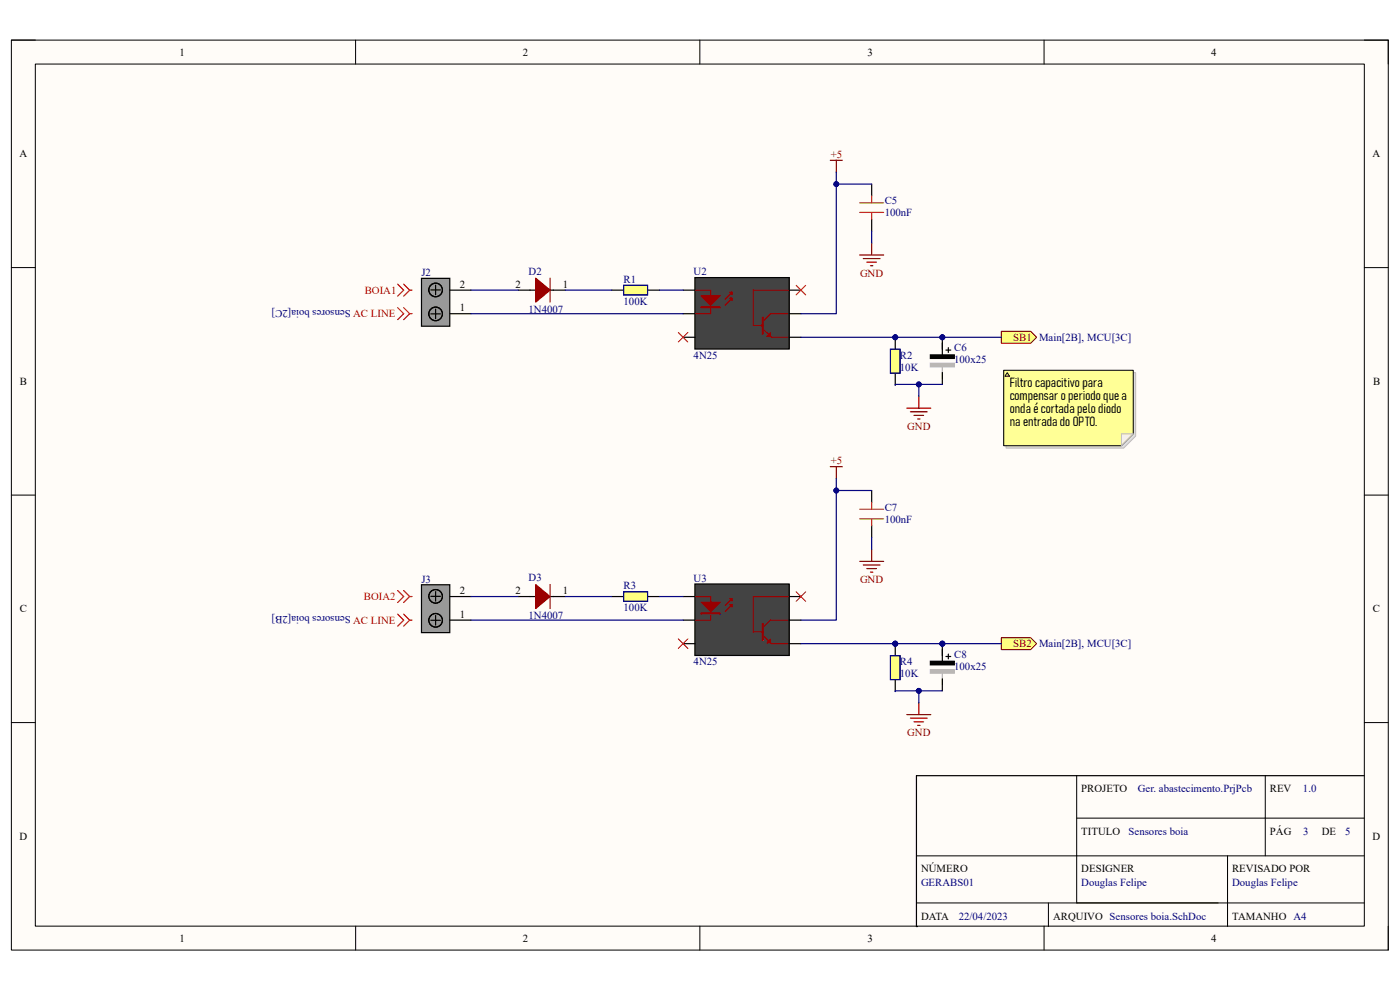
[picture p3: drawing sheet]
<svg xmlns="http://www.w3.org/2000/svg" width="297mm" height="210mm" viewBox="0 0 297 210" stroke-linecap="round" stroke-linejoin="round" font-family="sans-serif">
<path d="M2.4 8.5h292.1v193h-292.1z" fill-rule="evenodd" fill="#fffcf8"/>
<path d="M2.4 8.5h292.1v193h-292.1z" fill="none" stroke="#000" stroke-width=".21"/>
<path d="M7.5 13.6h281.9v182.9h-281.9z" fill-rule="evenodd" fill="#fffcf8"/>
<g fill="none" stroke="#000" stroke-width=".21">
<path d="M2.4 8.5h5.1M7.5 13.6h281.9v182.9h-281.9zM75.4 8.5v5.1M148.5 8.5v5.1M221.5 8.5v5.1M289.4 8.5h5.1v5.1M2.4 56.8h5.1M289.4 56.8h5.1M2.4 105h5.1M289.4 105h5.1M2.4 153.3h5.1M289.4 153.3h5.1"/>
<path d="M228.4 164.5v27M228.4 173.6h61M268.4 164.5v17.1M75.4 196.5v5M148.5 196.5v5M194.4 191.5h95M194.4 181.6h95M221.5 196.5v5M222.4 191.5v5.1M260.4 181.6v15M294.5 196.5v5"/>
</g>
<path d="M109.9 61.5h10M289.4 164.5h-95v32.1M194.4 196.6h.1" fill="none" stroke="#000" stroke-width=".25"/>
<path d="M113.6 59l3.1 2.5-3.1 2.6z" fill="#900"/>
<path d="M113.6 59l3.1 2.5-3.1 2.6zM116.7 59v5.1" fill="none" stroke="#980000" stroke-width=".25"/>
<path d="M109.9 126.6h10" fill="none" stroke="#000" stroke-width=".25"/>
<path d="M113.6 124l3.1 2.6-3.1 2.5z" fill="#900"/>
<path d="M113.6 124l3.1 2.6-3.1 2.5zM116.7 124v5.1" fill="none" stroke="#980000" stroke-width=".25"/>
<path d="M129.8 61.5h2.5M137.4 61.5h2.5" fill="none" stroke="#000" stroke-width=".25"/>
<path d="M132.3 60.5h5.1v2.1h-5.1z" fill-rule="evenodd" fill="#ffff80"/>
<path d="M132.3 60.5h5.1v2.1h-5.1z" fill="none" stroke="#04046c" stroke-width=".21"/>
<path d="M132.3 60.5h5.1v2.1h-5.1z" fill="none" stroke="#04046c" stroke-width=".25"/>
<path d="M129.8 126.6h2.5M137.4 126.6h2.5" fill="none" stroke="#000" stroke-width=".25"/>
<path d="M132.3 125.5h5.1v2.1h-5.1z" fill-rule="evenodd" fill="#ffff80"/>
<path d="M132.3 125.5h5.1v2.1h-5.1z" fill="none" stroke="#04046c" stroke-width=".21"/>
<path d="M132.3 125.5h5.1v2.1h-5.1z" fill="none" stroke="#04046c" stroke-width=".25"/>
<path d="M184.9 39.1v2.5M184.9 46.5v2.6M184.9 104.1v2.5M184.9 111.5v2.5" fill="none" stroke="#000" stroke-width=".25"/>
<path d="M182.4 43h5.1M182.4 45.1h5.1M184.9 41.6v1.4M184.9 45.1v1.4M182.4 108h5.1M182.4 110.1h5.1M184.9 106.6v1.4M184.9 110.1v1.4" fill="none" stroke="#b45f06" stroke-width=".25"/>
<circle cx="199.9" cy="136.5" r=".51" fill="#000080"/>
<circle cx="199.9" cy="136.5" r=".51" fill="none" stroke="#000080" stroke-width=".21"/>
<path d="M197.4 142.1h5.1v.7h-5.1z" fill-rule="evenodd" fill="#b7b7b7"/>
<path d="M197.4 142.1h5.1v.7h-5.1zM199.9 142.8v2.6" fill="none" stroke="#b7b7b7" stroke-width=".25"/>
<path d="M199.9 136.5v3.8M200.7 139.3h1M201.2 138.8v1M197.4 140.3h5.1v.7h-5.1zM199.9 144v2.5" fill="none" stroke="#000" stroke-width=".25"/>
<path d="M197.4 140.3h5.1v.7h-5.1z" fill-rule="evenodd" fill="#000"/>
<circle cx="199.9" cy="136.5" r=".51" fill="#000080"/>
<circle cx="199.9" cy="136.5" r=".51" fill="none" stroke="#000080" stroke-width=".21"/>
<circle cx="199.9" cy="71.6" r=".51" fill="#000080"/>
<circle cx="199.9" cy="71.6" r=".51" fill="none" stroke="#000080" stroke-width=".21"/>
<path d="M197.4 77.1h5.1v.7h-5.1z" fill-rule="evenodd" fill="#b7b7b7"/>
<path d="M197.4 77.1h5.1v.7h-5.1zM199.9 77.8v2.6" fill="none" stroke="#b7b7b7" stroke-width=".25"/>
<path d="M197.4 75.3h5.1v.7h-5.1zM199.9 71.6v3.7M199.9 79v2.5M200.7 74.3h1M201.2 73.8v1" fill="none" stroke="#000" stroke-width=".25"/>
<path d="M197.4 75.3h5.1v.7h-5.1z" fill-rule="evenodd" fill="#000"/>
<circle cx="199.9" cy="71.6" r=".51" fill="#000080"/>
<circle cx="199.9" cy="71.6" r=".51" fill="none" stroke="#000080" stroke-width=".21"/>
<circle cx="189.9" cy="71.6" r=".51" fill="#000080"/>
<circle cx="189.9" cy="71.6" r=".51" fill="none" stroke="#000080" stroke-width=".21"/>
<path d="M189.9 71.6v2.5" fill="none" stroke="#000" stroke-width=".25"/>
<circle cx="189.9" cy="71.6" r=".51" fill="#000080"/>
<circle cx="189.9" cy="71.6" r=".51" fill="none" stroke="#000080" stroke-width=".21"/>
<path d="M189.9 79.2v2.5" fill="none" stroke="#000" stroke-width=".25"/>
<path d="M188.9 74.1h2v5.1h-2z" fill-rule="evenodd" fill="#ffff80"/>
<path d="M188.9 74.1h2v5.1h-2z" fill="none" stroke="#04046c" stroke-width=".21"/>
<path d="M188.9 74.1h2v5.1h-2z" fill="none" stroke="#04046c" stroke-width=".25"/>
<circle cx="189.9" cy="136.5" r=".51" fill="#000080"/>
<circle cx="189.9" cy="136.5" r=".51" fill="none" stroke="#000080" stroke-width=".21"/>
<path d="M189.9 136.5v2.6" fill="none" stroke="#000" stroke-width=".25"/>
<circle cx="189.9" cy="136.5" r=".51" fill="#000080"/>
<circle cx="189.9" cy="136.5" r=".51" fill="none" stroke="#000080" stroke-width=".21"/>
<path d="M189.9 144.2v2.5" fill="none" stroke="#000" stroke-width=".25"/>
<path d="M188.9 139.1h2v5.1h-2z" fill-rule="evenodd" fill="#ffff80"/>
<path d="M188.9 139.1h2v5.1h-2z" fill="none" stroke="#04046c" stroke-width=".21"/>
<path d="M188.9 139.1h2v5.1h-2z" fill="none" stroke="#04046c" stroke-width=".25"/>
<path d="M89.4 59h6v10.2h-6z" fill-rule="evenodd" fill="#999"/>
<g fill="none" stroke="#000" stroke-width=".25">
<path d="M89.4 59h6v10.2h-6zM91.4 66.6h2M91.4 61.5h2M92.4 60.5v2M92.4 65.6v2M95.5 66.5h4.4M95.5 61.5h4.4"/>
<circle cx="92.4" cy="66.6" r="1.44"/>
<circle cx="92.4" cy="61.5" r="1.44"/>
</g>
<path d="M89.4 124h6v10.2h-6z" fill-rule="evenodd" fill="#999"/>
<g fill="none" stroke="#000" stroke-width=".25">
<path d="M89.4 124h6v10.2h-6zM91.4 131.6h2M91.4 126.5h2M92.4 125.5v2M92.4 130.6v2M95.5 131.6h4.4M95.5 126.6h4.4"/>
<circle cx="92.4" cy="126.5" r="1.44"/>
<circle cx="92.4" cy="131.6" r="1.44"/>
</g>
<g fill="none" stroke="#800000" stroke-width=".25">
<path d="M176.1 34h2.6M177.4 34v2.5M182.4 54.1h5.1M183.1 54.9h3.6M183.9 55.6h2M184.7 56.4h.5M184.9 51.6v2.5M176.1 99h2.6M177.4 99v2.5M192.4 86.6h5.1M193.1 87.4h3.6M193.9 88.1h2"/>
<path d="M194.7 88.9h.5M194.9 84.1v2.5M182.4 119.1h5.1M183.1 119.9h3.6M184.9 116.6v2.5M183.9 120.6h2M184.7 121.4h.5M192.4 151.6h5.1M193.1 152.4h3.6M193.9 153.1h2M194.7 153.9h.5M194.9 149.1v2.5"/>
</g>
<path d="M147.4 58.9h20v15.1h-20z" fill-rule="evenodd" fill="#434343"/>
<path d="M147.4 58.9h20v15.1h-20zM144.9 71.5h2.6M167.4 66.5h2.5" fill="none" stroke="#000" stroke-width=".25"/>
<path d="M147.4 66.5h3.3M147.4 61.5h3.3M150.8 61.5v5.1M155.3 63.2l-1.5 1.6M155.3 62l-1.5 1.5M161.9 69.8l1.8 1.7h3.5M167.2 66.5h-3.7l-1.6 1.6" fill="none" stroke="#980000" stroke-width=".25"/>
<path d="M148.7 62.7h4.1l-2 2.1z" fill="#980000"/>
<path d="M148.7 62.7h4.1l-2 2.1zM148.7 65h4.1v.3h-4.1z" fill="none" stroke="#980000" stroke-width=".25"/>
<path d="M148.7 65.2h4.1" fill="none" stroke="#00f" stroke-width=".25"/>
<path d="M154.8 62h.5v.5z" fill="#980000"/>
<path d="M154.8 62h.5v.5z" fill="none" stroke="#980000" stroke-width=".25"/>
<path d="M154.8 63.2h.5v.6z" fill="#980000"/>
<path d="M154.8 63.2h.5v.6z" fill="none" stroke="#980000" stroke-width=".25"/>
<path d="M161.7 67.3h.2v3.6h-.2z" fill-rule="evenodd" fill="#fff"/>
<path d="M161.7 67.3h.2v3.6h-.2z" fill="none" stroke="#980000" stroke-width=".25"/>
<path d="M163.5 70.6v.8h-.8z" fill="#980000"/>
<path d="M163.5 70.6v.8h-.8zM167.4 61.5h-7.6v7.5h2.1" fill="none" stroke="#980000" stroke-width=".25"/>
<path d="M144.9 61.5h2.6M144.9 66.5h2.6M167.4 61.5h2.5M167.4 71.5h2.5" fill="none" stroke="#000" stroke-width=".25"/>
<path d="M147.4 123.9h20v15.1h-20z" fill-rule="evenodd" fill="#434343"/>
<path d="M144.9 136.5h2.6M147.4 123.9h20v15.1h-20zM167.4 131.6h2.5" fill="none" stroke="#000" stroke-width=".25"/>
<path d="M147.4 131.6h3.3M147.4 126.6h3.3M150.8 126.5v5.1M155.3 128.2l-1.5 1.6M155.3 127l-1.5 1.5M161.9 134.9l1.8 1.6h3.5M167.2 131.6h-3.7l-1.6 1.5" fill="none" stroke="#980000" stroke-width=".25"/>
<path d="M148.7 127.7h4.1l-2 2.1z" fill="#980000"/>
<path d="M148.7 127.7h4.1l-2 2.1zM148.7 130h4.1v.3h-4.1z" fill="none" stroke="#980000" stroke-width=".25"/>
<path d="M148.7 130.2h4.1" fill="none" stroke="#00f" stroke-width=".25"/>
<path d="M154.8 127h.5v.5z" fill="#980000"/>
<path d="M154.8 127h.5v.5z" fill="none" stroke="#980000" stroke-width=".25"/>
<path d="M154.8 128.2h.5v.6z" fill="#980000"/>
<path d="M154.8 128.2h.5v.6z" fill="none" stroke="#980000" stroke-width=".25"/>
<path d="M161.7 132.3h.2v3.6h-.2z" fill-rule="evenodd" fill="#fff"/>
<path d="M161.7 132.3h.2v3.6h-.2z" fill="none" stroke="#980000" stroke-width=".25"/>
<path d="M163.5 135.6v.8h-.8z" fill="#980000"/>
<path d="M163.5 135.6v.8h-.8zM167.4 126.6h-7.6v7.4h2.1" fill="none" stroke="#980000" stroke-width=".25"/>
<path d="M144.9 126.6h2.6M144.9 131.6h2.6M167.4 126.6h2.5M167.4 136.5h2.5" fill="none" stroke="#000" stroke-width=".25"/>
<path d="M143.9 70.5l2 2.1M145.9 70.5l-2 2.1M168.9 60.5l2 2.1M170.9 60.5l-2 2.1M143.9 135.5l2 2.1M145.9 135.5l-2 2.1M168.9 125.5l2 2.1M170.9 125.5l-2 2.1" fill="none" stroke="#f00" stroke-width=".21"/>
<path d="M212.4 70.3h6.3l1.2 1.3-1.2 1.2h-6.3z" fill-rule="evenodd" fill="#ffff80"/>
<path d="M212.4 70.3h6.3l1.2 1.3-1.2 1.2h-6.3z" fill="none" stroke="#800000" stroke-width=".21"/>
<path d="M212.4 135.3h6.3l1.2 1.2-1.2 1.3h-6.3z" fill-rule="evenodd" fill="#ffff80"/>
<path d="M212.4 135.3h6.3l1.2 1.2-1.2 1.3h-6.3z" fill="none" stroke="#800000" stroke-width=".21"/>
<g fill="none" stroke="#f00" stroke-width=".25">
<path d="M84.4 60.3l1.2 1.2-1.2 1.3M84.4 65.3l1.2 1.2-1.2 1.3M85.6 60.3l1.3 1.2M85.6 65.3l1.3 1.2M86.9 61.5l-1.3 1.3M86.9 61.5h.5M86.9 66.5l-1.3 1.3M86.9 66.5h.5M84.4 125.3l1.2 1.3-1.2 1.2M84.4 130.3l1.2 1.3-1.2 1.2M85.6 125.3l1.3 1.3M85.6 130.3l1.3 1.3"/>
<path d="M86.9 126.6l-1.3 1.2M86.9 126.6h.5M86.9 131.6l-1.3 1.2M86.9 131.6h.5"/>
</g>
<path d="M177.4 36.5v2.6h7.5M99.9 61.5h10M99.9 66.5h45M119.9 61.5h9.9M139.9 61.5h5" fill="none" stroke="#000080" stroke-width=".25"/>
<circle cx="177.4" cy="39.1" r=".51" fill="#000080"/>
<circle cx="177.4" cy="39.1" r=".51" fill="none" stroke="#000080" stroke-width=".21"/>
<path d="M184.9 49.1v2.5M184.9 104.1h-7.5v27.5h-7.5M184.9 114v2.6M99.9 126.6h10M99.9 131.6h45M119.9 126.6h9.9M139.9 126.6h5" fill="none" stroke="#000080" stroke-width=".25"/>
<circle cx="177.4" cy="104.1" r=".51" fill="#000080"/>
<circle cx="177.4" cy="104.1" r=".51" fill="none" stroke="#000080" stroke-width=".21"/>
<path d="M177.4 101.5v2.6" fill="none" stroke="#000080" stroke-width=".25"/>
<circle cx="177.4" cy="104.1" r=".51" fill="#000080"/>
<circle cx="177.4" cy="104.1" r=".51" fill="none" stroke="#000080" stroke-width=".21"/>
<path d="M177.4 39.1v27.4h-7.5" fill="none" stroke="#000080" stroke-width=".25"/>
<circle cx="177.4" cy="39.1" r=".51" fill="#000080"/>
<circle cx="177.4" cy="39.1" r=".51" fill="none" stroke="#000080" stroke-width=".21"/>
<path d="M169.9 136.5h20" fill="none" stroke="#000080" stroke-width=".25"/>
<circle cx="189.9" cy="136.5" r=".51" fill="#000080"/>
<circle cx="189.9" cy="136.5" r=".51" fill="none" stroke="#000080" stroke-width=".21"/>
<path d="M189.9 136.5h10" fill="none" stroke="#000080" stroke-width=".25"/>
<circle cx="189.9" cy="136.5" r=".51" fill="#000080"/>
<circle cx="189.9" cy="136.5" r=".51" fill="none" stroke="#000080" stroke-width=".21"/>
<circle cx="199.9" cy="136.5" r=".51" fill="#000080"/>
<circle cx="199.9" cy="136.5" r=".51" fill="none" stroke="#000080" stroke-width=".21"/>
<path d="M199.9 136.5h12.5" fill="none" stroke="#000080" stroke-width=".25"/>
<circle cx="199.9" cy="136.5" r=".51" fill="#000080"/>
<circle cx="199.9" cy="136.5" r=".51" fill="none" stroke="#000080" stroke-width=".21"/>
<path d="M194.9 146.5v2.6" fill="none" stroke="#000080" stroke-width=".25"/>
<circle cx="194.9" cy="146.5" r=".51" fill="#000080"/>
<circle cx="194.9" cy="146.5" r=".51" fill="none" stroke="#000080" stroke-width=".21"/>
<path d="M199.9 81.5h-10v.2" fill="none" stroke="#000080" stroke-width=".25"/>
<circle cx="194.9" cy="81.5" r=".51" fill="#000080"/>
<circle cx="194.9" cy="81.5" r=".51" fill="none" stroke="#000080" stroke-width=".21"/>
<path d="M194.9 81.5v2.6" fill="none" stroke="#000080" stroke-width=".25"/>
<circle cx="194.9" cy="81.5" r=".51" fill="#000080"/>
<circle cx="194.9" cy="81.5" r=".51" fill="none" stroke="#000080" stroke-width=".21"/>
<path d="M169.9 71.6h42.5" fill="none" stroke="#000080" stroke-width=".25"/>
<circle cx="199.9" cy="71.6" r=".51" fill="#000080"/>
<circle cx="199.9" cy="71.6" r=".51" fill="none" stroke="#000080" stroke-width=".21"/>
<circle cx="189.9" cy="71.6" r=".51" fill="#000080"/>
<circle cx="189.9" cy="71.6" r=".51" fill="none" stroke="#000080" stroke-width=".21"/>
<path d="M199.9 146.5h-10v.2" fill="none" stroke="#000080" stroke-width=".25"/>
<circle cx="194.9" cy="146.5" r=".51" fill="#000080"/>
<circle cx="194.9" cy="146.5" r=".51" fill="none" stroke="#000080" stroke-width=".21"/>
<path d="M213.4 79.1h27.5v13.4l-2.5 2.6h-25z" fill-rule="evenodd" fill="#e0ddd7"/>
<path d="M213.4 79.1h27.5v13.4l-2.5 2.6h-25z" fill="none" stroke="#bfbdba" stroke-width=".21"/>
<path d="M212.9 78.5h27.5v13.5l-2.5 2.6h-25z" fill-rule="evenodd" fill="#ffff96"/>
<path d="M212.9 78.5h27.5v13.5l-2.5 2.6h-25z" fill="none" stroke="#000" stroke-width=".21"/>
<path d="M237.9 92h2.5l-2.5 2.6z" fill="#f2f0d8"/>
<path d="M237.9 92h2.5l-2.5 2.6z" fill="none" stroke="#bfbdba" stroke-width=".21"/>
<path d="M213.7 79.1l.5 .7h-1z" fill="#ffcc78"/>
<path d="M213.7 79.1l.5 .7h-1z" fill="none" stroke="#300" stroke-width=".21"/>
<g font-size="2.8">
<text x="214.2" y="82">Filtro capacitivo para</text>
<text x="214.2" y="84.8">compensar o periodo que a</text>
<text x="214.2" y="87.6">onda é cortada pelo diodo</text>
<text x="214.2" y="90.4">na entrada do OPTO.</text>
</g>
<g font-size="2.3">
<text x="38.1" y="11.8">1</text>
<text x="110.9" y="11.8">2</text>
<text x="184" y="11.8">3</text>
<text x="256.9" y="11.8">4</text>
<text x="4.1" y="33.4">A</text>
<text x="291.2" y="33.4">A</text>
<text x="97.5" y="61">2</text>
<text x="109.4" y="61">2</text>
<text x="119.4" y="61">1</text>
<text x="97.5" y="66">1</text>
<text x="4.2" y="81.7">B</text>
<text x="291.3" y="81.7">B</text>
<text x="4.2" y="129.9">C</text>
<text x="97.5" y="131.1">1</text>
<text x="97.5" y="126.1">2</text>
<text x="109.4" y="126.1">2</text>
<text x="119.4" y="126.1">1</text>
<text x="291.3" y="129.9">C</text>
<text x="229.4" y="168.1">PROJETO</text>
<text x="269.4" y="168.1">REV</text>
<text x="4.1" y="178.2">D</text>
<text x="229.4" y="177.1">TITULO</text>
<text x="269.4" y="177.1">PÁG</text>
<text x="280.4" y="177.1">DE</text>
<text x="291.2" y="178.2">D</text>
<text x="195.4" y="185">NÚMERO</text>
<text x="229.4" y="185">DESIGNER</text>
<text x="261.4" y="185">REVISADO POR</text>
<text x="195.4" y="195.1">DATA</text>
<text x="223.4" y="195.1">ARQUIVO Sensores boia.SchDoc</text>
<text x="261.4" y="195.1">TAMANHO A4</text>
<text x="38.1" y="199.8">1</text>
<text x="110.9" y="199.8">2</text>
<text x="184" y="199.8">3</text>
<text x="256.9" y="199.8">4</text>
</g>
<g font-size="2.3" fill="#800000">
<text x="176.3" y="33.5">+5</text>
<text x="182.5" y="58.7">GND</text>
<text x="215" y="72.3">SB1 Main[2B], MCU[3C]</text>
<text x="192.5" y="91.2">GND</text>
<text x="176.3" y="98.5">+5</text>
<text x="182.5" y="123.7">GND</text>
<text x="215" y="137.3">SB2 Main[2B], MCU[3C]</text>
<text x="192.5" y="156.2">GND</text>
</g>
<g font-size="2.3" fill="#000080">
<text x="187.7" y="43.3">C5</text>
<text x="187.7" y="45.9">100nF</text>
<text x="89.4" y="58.5">J2</text>
<text x="112.1" y="58.3">D2</text>
<text x="147.2" y="58.4">U2</text>
<text x="74.4" y="65.8" transform="rotate(-180 74.4 65.8)">Sensores boia[2C]</text>
<text x="132.3" y="60">R1</text>
<text x="132.3" y="64.6">100K</text>
<text x="112.1" y="66.4">1N4007</text>
<text x="147.2" y="76.1">4N25</text>
<text x="190.9" y="76.2">R2</text>
<text x="202.4" y="74.5">C6</text>
<text x="202.4" y="77.1">100x25</text>
<text x="190.9" y="78.7">10K</text>
<text x="187.7" y="108.3">C7</text>
<text x="187.7" y="110.9">100nF</text>
<text x="89.4" y="123.6">J3</text>
<text x="112.1" y="123.3">D3</text>
<text x="132.3" y="125.1">R3</text>
<text x="147.2" y="123.4">U3</text>
<text x="74.4" y="130.8" transform="rotate(-180 74.4 130.8)">Sensores boia[2B]</text>
<text x="112.1" y="131.4">1N4007</text>
<text x="132.3" y="129.6">100K</text>
<text x="147.2" y="141.1">4N25</text>
<text x="190.9" y="141.1">R4</text>
<text x="190.9" y="143.7">10K</text>
<text x="202.4" y="139.5">C8</text>
<text x="202.4" y="142.1">100x25</text>
<text x="241.4" y="168.1">Ger. abastecimento.PrjPcb</text>
<text x="276.4" y="168.1">1.0</text>
<text x="239.4" y="177.1">Sensores boia</text>
<text x="276.4" y="177.1">3</text>
<text x="285.4" y="177.1">5</text>
<text x="195.4" y="188">GERABS01</text>
<text x="229.4" y="188">Douglas Felipe</text>
<text x="261.4" y="188">Douglas Felipe</text>
<text x="203.4" y="195.1">22/04/2023</text>
</g>
<g font-size="2.3" fill="#f00">
<text x="77.4" y="62.3">BOIA1</text>
<text x="74.9" y="67.3">AC LINE</text>
<text x="77.2" y="127.3">BOIA2</text>
<text x="74.9" y="132.3">AC LINE</text>
</g>
</svg>
